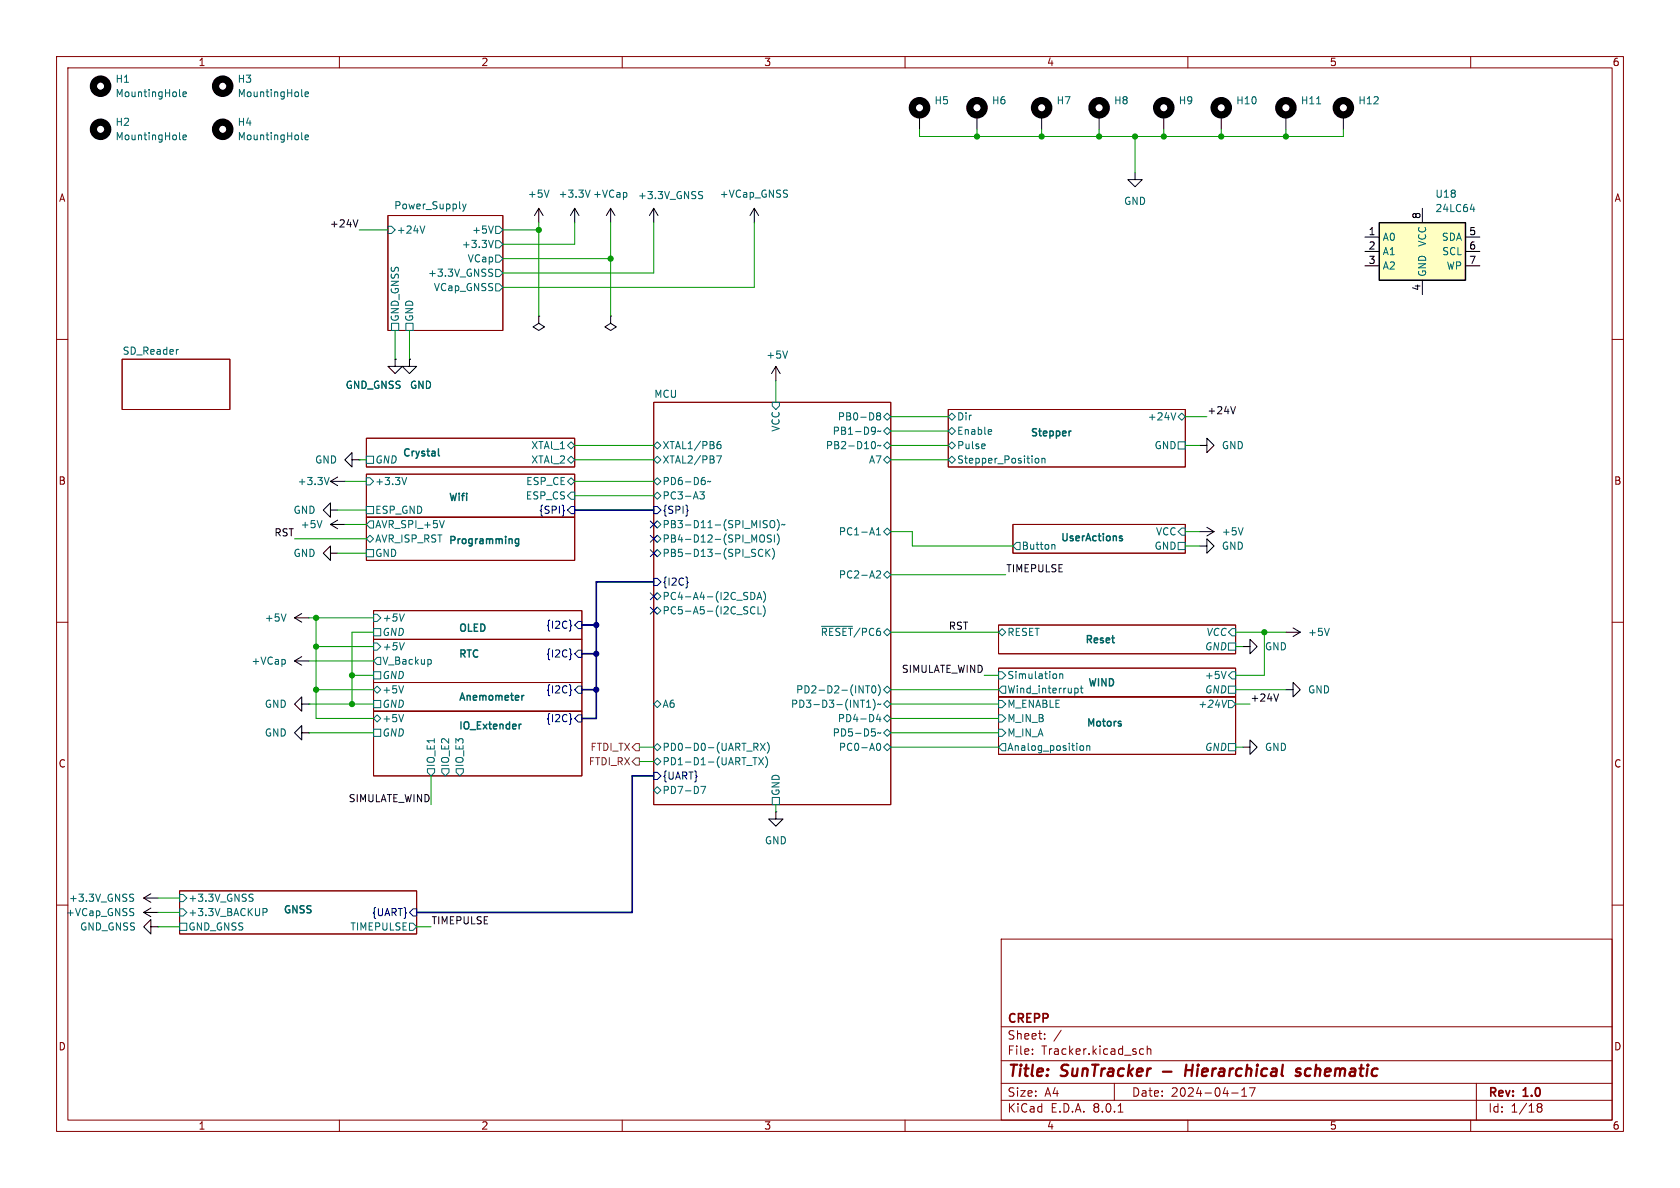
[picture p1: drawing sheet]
<svg xmlns="http://www.w3.org/2000/svg" width="297mm" height="210mm" viewBox="0 0 297 210" stroke-linecap="round" stroke-linejoin="round" font-family="sans-serif">
<g fill="none" stroke="#840000" stroke-width=".18">
<path d="M10 10h277v190h-277zM12 12h273v186h-273zM60 10v2M110 10v2M160 10v2M210 10v2M260 10v2M68.6 38.1h20.3v20.3h-20.3zM10 60h2M285 60h2M21.6 63.5h19v8.9h-19zM64.8 77.5h36.8v5.1h-36.8z"/>
<path d="M115.6 71.1h41.9v71.1h-41.9zM167.6 72.4h41.9v10.2h-41.9zM64.8 83.8h36.8v7.6h-36.8zM64.8 91.4h36.8v7.7h-36.8zM179.1 92.7h30.4v5.1h-30.4zM10 110h2M66 113h36.9v7.7h-36.9zM66 108h36.9v5h-36.9zM176.5 118.1h41.9v5.1h-41.9zM176.5 110.5h41.9v5.1h-41.9zM285 110h2M66 125.7h36.9v11.5h-36.9z"/>
<path d="M66 120.7h36.9v5h-36.9zM176.5 123.2h41.9v10.2h-41.9zM10 160h2M31.7 157.5h42v7.6h-42zM285 160h2M177 166h108v32h-108zM60 198v2M110 198v2M160 198v2M177 194.5h108M177 191.5h108M177 187.5h108"/>
<path d="M177 181.5h108M182.5 186.3v.1M182.5 185.5v.1M184.7 183.6v.1M184.7 182.8v.1M187.6 182.1l-1.3 2M197 191.5v3M197.7 196.6h.8M201.6 186.3h.6M201.6 185.5h.6M202.8 185.5l.2-.1 .4 .1 .1 .9M202.8 184.9v1.5"/>
<path d="M210 198v2M217.7 193.2h1.2M219.5 193.8h.9M219.5 192.7l.5-.4v1.5M220.9 192.3h1l-.7 1.5M260 198v2M261 191.5v6.5M271.7 195.5l.3 .2M271.7 195.4l.3-.3 .5 .1 .1 .3-.3 .2M272 195.7h.3M272 195.7l-.3 .3M272.3 195.7l.3 .3-.1 .5-.5 .1-.3-.3"/>
</g>
<path d="M205.6 189.4h1.5M209.6 189.2h1.2M209.7 188.2l-.2 2M229.9 189a.49 .49 0 0 0-.8 .3l.1 .1 .5 .1 .2 .3-.1 .3-.2 .1-.6-.1M230.9 189.1l-.2 .7 .1 .3" fill="none" stroke="#840000" stroke-width=".4"/>
<g fill="none" stroke="#006464" stroke-width=".18">
<path d="M31.7 16.9l.2 .2M32.3 16.7l.6-.2v-.2l-.4-.1-.2 .2 .1 .6h.5M75.1 39.9l-.4 1.3M81.8 36.1l.3 .8M82.1 36.9l-.3 .4M82.4 36.1l-.3 .8M87.2 39.9l-.4 1.3M97.1 33.6l-.5 1.3M104.3 33.6l-.4 1.3M110.7 34.1l.1 .2-.1 .5M123.7 34.5l.4 .1 .1 .3-.2 .2h-.3M123.7 33.9h.5"/>
<path d="M139 33.6l.2 .1M139.1 34.3l.1 .2-.1 .3M68.6 40h.6l.6 .6-.6 .7h-.6zM69.2 57.2h1.3v1.2h-1.3zM71.8 57.2h1.2v1.2h-1.2zM86.6 48.2l.4 .1 .1 .3-.2 .2h-.3M86.6 47.6h.5M87.2 42.5l-.4 1.3M87.6 40h.7l.6 .6-.6 .7h-.7zM87.6 42.5h.7l.6 .7-.6 .6h-.7zM87.6 45.1h.7l.6 .6-.6 .7h-.7zM87.6 47.6h.7l.6 .7-.6 .6h-.7z"/>
<path d="M87.6 50.2h.7l.6 .6-.6 .6h-.7zM31.4 61.8h.1M100.3 78.7l.7-.6 .6 .6-.6 .7zM115.6 78.7l.6-.6 .6 .6-.6 .7zM126.8 78.7l.4-.2 .3 .3-.1 .5h-.4l-.2-.1M127.4 78l-.4 .1-.2 .3M136.5 71.1h1.3v.7l-.6 .6-.7-.6zM139.2 62l-.4 1.3M154.6 78.1l.2 .4-.2 .8M155.2 73.5l-.2-.2 .2-.3h.2l.3 .2-.3 .3M155.2 73.5l-.2 .3v.3l.2 .1h.4l.1-.2v-.2l-.3-.3M155.2 73.5h.2"/>
<path d="M155.7 76.2l-.6 .1M155.7 78.7l-.6 .1M156.2 73.7l.6-.7 .7 .7-.7 .6zM156.2 76.2l.6-.6 .7 .6-.7 .6zM156.2 78.7l.6-.6 .7 .6-.7 .7zM167.6 73.7l.7-.7 .6 .7-.6 .6zM167.6 78.7l.7-.6 .6 .6-.6 .7zM167.6 76.2l.7-.6 .6 .6-.6 .6zM174 78.5l.2 .3-.6 .1M174.1 79.3h-.1M175.1 75.9l.2 .3-.6 .2M175.2 76.7l-.1 .1"/>
<path d="M207.9 73l-.5 1.2M208.3 78.1h1.2v1.3h-1.2zM208.3 73.7l.6-.7 .6 .7-.6 .6zM56.9 92l-.4 1.3M64.8 89.5h1.2v1.3h-1.2zM64.8 84.5h.6l.6 .6-.6 .6h-.6zM64.8 97.2h1.2v1.2h-1.2zM64.8 95.3l.6-.7 .6 .7-.6 .6zM64.8 80.6h1.2v1.3h-1.2zM65.4 92.1h.6v1.2h-.6l-.6-.6zM71.9 84.4l-.4 1.3M78.5 92l-.4 1.3"/>
<path d="M100.3 85.1l.7-.6 .6 .6-.6 .6zM100.3 81.3l.7-.7 .6 .7-.6 .6zM101 87h.6v1.3h-.6l-.7-.7zM115.6 81.3l.6-.7 .6 .7-.6 .6zM115.6 87.6l.6-.6 .6 .6-.6 .7zM115.6 85.1l.6-.6 .6 .6-.6 .6zM115.6 95.3l.6-.7 .6 .7-.6 .6zM115.6 92.7l.6-.6 .6 .6-.6 .6zM116.2 97.2l.6 .6-.6 .6-.6-.6zM123.7 86.9h.8l-.4 .5 .3 .1v.6l-.1 .1-.6-.1M125.7 85.1l-.6 .1M126.7 80.6h.8l-.5 1.3"/>
<path d="M134.6 94.6a.43 .43 0 0 1 .6 .4v.4a.43 .43 0 0 1-.6 .4M134.9 97.2a.6 .6 0 0 0-.9 .4 .6 .6 0 0 0 .6 .8l.3-.2M135.4 97.1v1.3M135.6 97.6l.5 .8M136.1 97.1l-.7 .7M136.2 92.2l.2-.2a.43 .43 0 0 1 .6 .4v.5a.42 .42 0 0 1-.5 .4 .42 .42 0 0 1-.4-.4zM136.4 94.6h-.5l-.2 .1v.3l.5 .3 .2 .3-.3 .2h-.5M136.5 96.9a1.46 1.46 0 0 1 0 2M136.9 94.6v1.2M137.4 94.4a1.46 1.46 0 0 1 0 1.9M137.4 91.8a1.46 1.46 0 0 1 0 2M138.8 92.7l-.6 .1"/>
<path d="M155 94.6h.7M155 93.7l.3-.4v1.3M156.2 94l.6-.7 .7 .7-.7 .6zM156.2 81.3l.6-.7 .7 .7-.7 .6zM167.6 81.3l.7-.7 .6 .7-.6 .6zM179.7 95.9h.6v1.3h-.6l-.6-.7zM183 81.1l.4-.1 .3 .3-.2 .5-.3 .1-.2-.2M184.2 81.1l.2-.1 .3 .1v.8M184.2 81v.9M186.1 96.3l.4 .1v.7M208.3 95.9h1.2v1.3h-1.2zM208.9 93.3h.6v1.3h-.6l-.6-.6z"/>
<path d="M219.8 93.3l-.5 1.3M50.3 116.6l.1 .2-.1 .6M50.6 108.5l-.5 1.3M66 118.7h1.3v1.3h-1.3zM66 113.7h.7l.6 .6-.6 .6h-.7zM66 111.1h1.3v1.3h-1.3zM66 108.6h.7l.6 .6-.6 .7h-.7zM66.7 116.2h.6v1.3h-.6l-.7-.7zM76 116.6l.2 .2v.4l-.2 .2M115.6 105.4l.6-.6 .6 .6-.6 .6zM116.2 107.3l.6 .7-.6 .6-.6-.6zM132.7 104.7a.64 .64 0 0 1 .8 .7 .64 .64 0 0 1-.8 .6"/>
<path d="M133.5 107.4a.6 .6 0 0 0-.9 .4 .6 .6 0 0 0 .6 .7l.3-.1M133.8 106l.4-1.3 .5 1.3M133.9 105.6h.6M134 107.3v1.2h.6M134.9 107.1a1.46 1.46 0 0 1 0 1.9M135 104.5a1.46 1.46 0 0 1 0 2M145.2 110.7h5.5M155 101l.4-.1 .3 .4-.8 .9h.8M156.8 101l.7 .6-.7 .6-.6-.6zM176.5 118.7h.7l.6 .7-.6 .6h-.7zM177.2 111.1l.6 .7-.6 .6-.7-.6zM186.7 119.2v.6"/>
<path d="M187.3 119.1v.9M187.3 119.2l.2-.1 .3 .1 .1 .8M216.8 118.7l-.5 1.3M217.2 113.7h1.2v1.2h-1.2zM217.8 118.7h.6v1.3h-.6l-.6-.6zM217.8 111.1h.6v1.3h-.6l-.6-.6zM235 111.1l-.4 1.2M66 128.9h1.3v1.3h-1.3zM66 127l.7-.6 .6 .6-.6 .6zM66 123.8h1.3v1.3h-1.3zM66.7 121.3l.6 .6-.6 .7-.7-.7zM71.4 126.3l-.5 1.3"/>
<path d="M71.4 121.2l-.5 1.3M75.6 135.9h1.2v.6l-.6 .7-.6-.7zM78.1 135.9h1.3v.6l-.7 .7-.6-.7zM80.6 135.9h1.3v.6l-.6 .7-.7-.7zM115.6 139.7l.6-.6 .6 .6-.6 .6zM115.6 134.6l.6-.6 .6 .6-.6 .7zM115.6 124.5l.6-.7 .6 .7-.6 .6zM116.2 131.4l.6 .7-.6 .6-.6-.6zM123.9 139h.9l-.6 1.3M133.1 133.9h.7M133.6 132.1l.4 .6M133.8 131.4l.2 .2-.1 .3-.1 .2"/>
<path d="M134.1 133.9l.9 1.3M134.4 131.4l.9 1.3M135 133.9l-.9 1.3M135.3 131.4l-.9 1.3M135.3 133.7a1.46 1.46 0 0 1 0 2M135.6 131.2a1.46 1.46 0 0 1 0 1.9M153 121.2h.7M153.2 125h.7M153.2 124.1l.4-.3v1.2M153.4 121.2v1.3M154.2 121.4l.2-.2a.68 .68 0 0 1 .4 .7 .68 .68 0 0 1-.4 .6l-.2-.1-.1-.4zM154.3 123.6a1.46 1.46 0 0 1 0 1.9"/>
<path d="M155.1 131.5l.2-.1a.68 .68 0 0 1 .4 .6 .68 .68 0 0 1-.4 .7l-.2-.2-.1-.3zM155.3 121a1.46 1.46 0 0 1 0 2M155.3 126.2l-.3 1h.7M155.6 126.7v.9M155.7 124.4l-.6 .2M155.7 129.5l-.6 .1M156.2 121.9l.6-.6 .7 .6-.7 .7zM156.2 124.5l.6-.7 .7 .7-.7 .6zM156.2 127l.6-.6 .7 .6-.7 .6zM156.2 129.5l.6-.6 .7 .6-.7 .7zM156.8 131.4l.7 .7-.7 .6-.6-.6zM176.5 126.4h.7l.6 .6-.6 .6h-.7z"/>
<path d="M176.5 128.9h.7l.6 .6-.6 .7h-.7zM176.5 123.8h.7l.6 .7-.6 .6h-.7zM177.2 121.3h.6v1.3h-.6l-.7-.7zM177.2 131.4h.6v1.3h-.6l-.7-.6zM190 121.7h.4l.2 .2-.1 .5h-.5M191 121.7h.5M191 131.9l.3-.1 .3 .3-.1 .5h-.5M191.2 121.2v1.1l.3 .2M192.1 131.9l.2-.1 .3 .1 .1 .8M192.1 131.8v.9M216.9 123.8l-.6 1.2M217.2 121.3h1.2v1.3h-1.2z"/>
<path d="M217.2 131.4h1.2v1.3h-1.2zM217.2 123.8h.6l.6 .7-.6 .6h-.6zM23.1 158.7l.4 .1 .1 .3-.2 .2h-.3M23.1 158.1h.5M31.7 158.1h.7l.6 .7-.6 .6h-.7zM44.3 158.7l.3 .1 .1 .3-.2 .2h-.3M44.3 158.1h.4M136.5 141h1.3v1.2h-1.3zM23.5 160.6l.1 .1M23.5 161.3l.1 .2-.1 .3M31.7 160.7h.7l.6 .6-.6 .6h-.7zM31.7 163.2h1.3v1.3h-1.3z"/>
<path d="M46.5 160.6h.5l.2 .2-.1 .4-.6 .1M72.4 163.2h.6l.7 .6-.7 .7h-.6z"/>
</g>
<path d="M189.2 76.2h.2M77.6 80.5l.1 .1M91.2 96h.5M91.2 95.3h.5M91.7 95.3v1l-.3 .2h-.3M198.4 95.2v.3M92 128h.1M92.6 122.9l-.2 .1" fill="none" stroke="#006464" stroke-width=".25"/>
<g fill="none" stroke="#000084" stroke-width=".18">
<path d="M99.7 90.2l.1 .1h-.1M101 89.5h.6v1.3h-.6l-.7-.6zM115.6 89.5h.6l.6 .7-.6 .6h-.6zM121.5 90.2l.2 .1h-.2M100.9 115.5l.2 .2-.2 .1M100.9 110.4l.2 .2-.2 .2M101.6 115.6l.6-.7h.7v1.3h-.7zM102.2 109.9h.7v1.2h-.7l-.6-.6zM115.6 102.2h.6l.6 .7-.6 .6h-.6zM121.5 102.8l.2 .2-.2 .1M100.9 126.9l.2 .2-.2 .2M100.9 121.8l.2 .2-.2 .2"/>
<path d="M101.6 127l.6-.6h.7v1.2h-.7zM102.2 121.3h.7v1.3h-.7l-.6-.7zM115.6 136.5h.6l.6 .7-.6 .6h-.6zM73 160.7h.7v1.2h-.7l-.6-.6z"/>
</g>
<g fill="none" stroke="#000" stroke-width=".18">
<path d="M95.2 36.8l-.7 1.3M95.2 36.8v2.6M95.2 36.8l.8 1.3M101.6 36.8l-.8 1.3M101.6 36.8v2.6M101.6 36.8l.8 1.3M107.9 36.8l-.7 1.3M107.9 36.8v2.6M107.9 36.8l.8 1.3M115.6 36.8l-.8 1.3M115.6 36.8v2.6M115.6 36.8l.7 1.3"/>
<path d="M133.3 36.8l-.7 1.3M133.3 36.8v2.6M133.3 36.8l.8 1.3M162.6 20.3v2.6M194.3 20.3v2.6M200.7 30.5v1.3h1.2l-1.2 1.2-1.3-1.2h1.3M205.7 20.3v2.6M95.2 55.9v1.3l1.1 .6-1.1 .6-1-.6 1-.6M95.2 55.9h.1M107.9 55.9v1.3l1.1 .6-1.1 .6-1-.6 1-.6M107.9 55.9h.1M72.4 63.5v1.3h1.3l-1.3 1.2-1.3-1.2h1.3"/>
<path d="M72.4 63.5h.1M137.2 64.8l-.8 1.2M137.2 64.8v2.5M137.2 64.8l.7 1.2M212.1 78.7h1.3v-1.2l1.2 1.2-1.2 1.3v-1.3M58.4 92.7l1.3 .8M58.4 92.7h2.6M59.7 91.9l-1.3 .8M62.2 81.3v-1.3l-1.2 1.3 1.2 1.3v-1.3h1.3M63.5 81.3h.1M212.1 96.5h1.3v-1.2l1.2 1.2-1.2 1.3v-1.3M212.1 94h2.5"/>
<path d="M213.4 93.2l1.2 .8M214.6 94l-1.2 .7M52.1 109.2l1.2 .8M52.1 109.2h2.5M52.1 116.8l1.2 .8M52.1 116.8h2.5M53.3 108.5l-1.2 .7M53.3 116.1l-1.2 .7M219.7 114.3h1.3v-1.3l1.2 1.3-1.2 1.3v-1.3M227.3 111.8h2.6M228.6 111l1.3 .8M229.9 111.8l-1.3 .7"/>
<path d="M53.3 129.5v-1.2l-1.2 1.2 1.2 1.3v-1.3h1.3M53.3 124.5v-1.3l-1.2 1.3 1.2 1.2v-1.2h1.3M54.6 129.5h.1M54.6 124.5h.1M219.7 132.1h1.3v-1.3l1.2 1.3-1.2 1.3v-1.3M227.3 121.9h1.3v-1.2l1.3 1.2-1.3 1.3v-1.3M25.4 158.8l1.3 .7M25.4 158.8h2.5M26.7 158l-1.3 .8M137.2 143.5v1.3h1.2l-1.2 1.3-1.3-1.3h1.3M137.2 143.5h.1M25.4 161.3l1.3 .8"/>
<path d="M25.4 161.3h2.5M26.7 163.8v-1.2l-1.3 1.2 1.3 1.3v-1.3h1.2M26.7 160.5l-1.3 .8M27.9 163.8h.1"/>
</g>
<g fill="none" stroke="#000" stroke-width="1.3">
<circle cx="17.8" cy="15.2" r="1.27"/>
<circle cx="162.6" cy="19" r="1.27"/>
<circle cx="194.3" cy="19" r="1.27"/>
<circle cx="205.7" cy="19" r="1.27"/>
</g>
<path d="M243.8 39.4h15.3v10.1h-15.3z" fill="#ffffc2"/>
<path d="M243.8 39.4h15.3v10.1h-15.3z" fill="none" stroke="#000" stroke-width=".25"/>
<g fill="none" stroke="#000" stroke-width=".18">
<path d="M172.7 20.3v2.6M184.1 20.3v2.6M215.9 20.3v2.6M227.3 20.3v2.6M237.5 20.3v2.6M251.5 36.8v2.6M241.3 41.9h2.5M241.3 44.5h2.5M241.3 47h2.5M251.5 49.5v2.6M259.1 41.9h2.5M259.1 44.5h2.5"/>
<path d="M259.1 47h2.5M69.8 63.5v1.3h1.3l-1.3 1.2-1.2-1.2h1.2M69.8 63.5h.1M72.4 63.5h.1M58.4 97.8v-1.3l-1.3 1.3 1.3 1.3v-1.3h1.3M58.4 90.2v-1.3l-1.3 1.3 1.3 1.2v-1.2h1.3M58.4 85.1l1.3 .8M58.4 85.1h2.6M59.7 84.3l-1.3 .8"/>
</g>
<path d="M53.3 16.9l.2 .2M53.9 16.7l.6-.2v-.2l-.4-.1-.2 .2 .1 .6h.5M232.8 18.4h.7M31.7 24.5l.2 .2M32.3 24.3l.6-.1v-.3h-.4l-.2 .1 .1 .6h.5M53.3 24.5l.2 .2M53.9 24.3l.6-.1v-.3h-.4l-.2 .1 .1 .6h.5M259.9 37h.8M260.5 36.6v.8M58.2 84.4l-.4 1.3" fill="none" stroke="#006464" stroke-width=".18"/>
<g fill="none" stroke="#000" stroke-width="1.3">
<circle cx="39.4" cy="15.2" r="1.27"/>
<circle cx="172.7" cy="19" r="1.27"/>
<circle cx="184.1" cy="19" r="1.27"/>
<circle cx="215.9" cy="19" r="1.27"/>
<circle cx="227.3" cy="19" r="1.27"/>
<circle cx="237.5" cy="19" r="1.27"/>
<circle cx="17.8" cy="22.9" r="1.27"/>
<circle cx="39.4" cy="22.9" r="1.27"/>
</g>
<path d="M111.8 134.6l.6-.6h.6v1.3h-.6zM112.4 131.4h.6v1.3h-.6l-.6-.6z" fill="none" stroke="#725600" stroke-width=".18"/>
<path d="M63.3 38.9l-.4 1.2M218.4 71.9l-.4 1.2M226 122.7l-.4 1.2" fill="none" stroke="#0f0f0f" stroke-width=".18"/>
<path d="M101.6 90.2h14M102.9 110.5h2.5M102.9 115.6h2.5M115.6 102.9h-10.2v24.1h-2.5M102.9 121.9h2.5M115.6 137.2h-3.8v24.1h-38.1" fill="none" stroke="#000084" stroke-width=".3"/>
<g fill="none" stroke="#009600" stroke-width=".18">
<path d="M95.2 39.4v16.5M101.6 39.4v3.8h-12.7M107.9 39.4v16.5M115.6 39.4v8.9h-26.7M133.3 39.4v11.4h-44.4M162.6 22.9v1.2h74.9v-1.2M172.7 22.9v1.2M184.1 22.9v1.2M194.3 22.9v1.2M200.7 24.1v6.4M205.7 22.9v1.2M215.9 22.9v1.2"/>
<path d="M227.3 22.9v1.2M63.5 40.6h5.1M69.8 58.4v5.1M72.4 58.4v5.1M88.9 40.6h6.3M88.9 45.7h19M101.6 78.7h14M137.2 67.3v3.8M157.5 78.7h10.1M157.5 73.7h10.1M157.5 76.2h10.1M209.5 78.7h2.6"/>
<path d="M209.5 73.7h3.9M52.1 95.3h12.7M59.7 97.8h5.1M59.7 90.2h5.1M61 92.7h3.8M61 85.1h3.8M63.5 81.3h1.3M101.6 87.6h14M101.6 85.1h14M101.6 81.3h14M157.5 81.3h10.1M157.5 94h3.8v2.5h17.8"/>
<path d="M209.5 96.5h2.6M209.5 94h2.6M54.6 109.2h11.4M54.6 116.8h11.4M55.9 109.2v17.8h10.1M55.9 114.3h10.1M62.2 119.4h3.8M66 111.8h-3.8v12.7M157.5 111.8h19M157.5 101.6h20.3M174 119.4h2.5M218.4 114.3h1.3"/>
<path d="M218.4 111.8h8.9M223.5 111.8v7.6h-5.1M54.6 124.5h11.4M54.6 129.5h11.4M55.9 121.9h10.1M76.2 137.2v5M113 132.1h2.6M113 134.6h2.6M157.5 132.1h19M157.5 121.9h19M157.5 124.5h19M157.5 129.5h19"/>
<path d="M157.5 127h19M218.4 132.1h1.3M218.4 121.9h8.9M218.4 124.5h2.6M27.9 158.8h3.8M137.2 142.2v1.3M27.9 163.8h3.8M27.9 161.3h3.8M73.7 163.8h2.5"/>
</g>
<path d="M115 94.6l1.2 1.3M115 97.2l1.2 1.2M115 92.1l1.2 1.2M116.2 94.6l-1.2 1.3M116.2 97.2l-1.2 1.2M116.2 92.1l-1.2 1.2M115 104.8l1.2 1.2M115 107.3l1.2 1.3M116.2 104.8l-1.2 1.2M116.2 107.3l-1.2 1.3" fill="none" stroke="#000084" stroke-width=".18"/>
<g fill="#009600" stroke="#009600" stroke-width=".18">
<circle cx="184.1" cy="24.1" r=".46"/>
<circle cx="172.7" cy="24.1" r=".46"/>
<circle cx="194.3" cy="24.1" r=".46"/>
<circle cx="215.9" cy="24.1" r=".46"/>
<circle cx="227.3" cy="24.1" r=".46"/>
<circle cx="205.7" cy="24.1" r=".46"/>
<circle cx="200.7" cy="24.1" r=".46"/>
<circle cx="95.2" cy="40.6" r=".46"/>
<circle cx="107.9" cy="45.7" r=".46"/>
<circle cx="62.2" cy="124.5" r=".46"/>
<circle cx="62.2" cy="119.4" r=".46"/>
<circle cx="55.9" cy="121.9" r=".46"/>
<circle cx="55.9" cy="109.2" r=".46"/>
<circle cx="55.9" cy="114.3" r=".46"/>
<circle cx="223.5" cy="111.8" r=".46"/>
</g>
<g fill="#000084" stroke="#000084" stroke-width=".18">
<circle cx="105.4" cy="115.6" r=".46"/>
<circle cx="105.4" cy="121.9" r=".46"/>
<circle cx="105.4" cy="110.5" r=".46"/>
</g>
<g font-size="2.8" fill="#840000">
<text x="178" y="190.9">Title:</text>
<text x="187.7" y="190.9">SunTracker</text>
<text x="211.2" y="190.9">Hierarchical</text>
<text x="231.6" y="190.9">schematic</text>
</g>
<g font-size="2.1" fill="#840000">
<text x="178" y="184">Sheet:</text>
<text x="178" y="181.2">CREPP</text>
<text x="178" y="186.7">File:</text>
<text x="184.1" y="186.7">Tracker.kicad_sch</text>
<text x="178" y="196.9">KiCad</text>
<text x="178" y="194.1">Size:</text>
<text x="184.7" y="194.1">A4</text>
<text x="185.7" y="196.9">E.D.A.</text>
<text x="193.3" y="196.9">8.0.1</text>
<text x="200" y="194.1">Date:</text>
<text x="207" y="194.1">2024-04-17</text>
<text x="263" y="194.3">Rev:</text>
<text x="263" y="196.9">Id:</text>
<text x="267.1" y="196.9">1/18</text>
<text x="269.4" y="194.3">1.0</text>
</g>
<g font-size="1.8" fill="#840000">
<text x="35" y="11.9">1</text>
<text x="85" y="11.9">2</text>
<text x="135" y="11.9">3</text>
<text x="185" y="11.9">4</text>
<text x="235" y="11.9">5</text>
<text x="285" y="11.9">6</text>
<text x="10.3" y="35.9">A</text>
<text x="285.3" y="35.9">A</text>
<text x="10.3" y="85.9">B</text>
<text x="285.3" y="85.9">B</text>
<text x="10.3" y="135.9">C</text>
<text x="285.3" y="135.9">C</text>
<text x="10.3" y="185.9">D</text>
<text x="285.3" y="185.9">D</text>
<text x="35" y="199.9">1</text>
<text x="85" y="199.9">2</text>
<text x="135" y="199.9">3</text>
<text x="185" y="199.9">4</text>
<text x="235" y="199.9">5</text>
<text x="285" y="199.9">6</text>
</g>
<g font-size="1.8" fill="#006464">
<text x="20.3" y="14.8">H1</text>
<text x="20.3" y="17.4">MountingHole</text>
<text x="41.9" y="14.8">H3</text>
<text x="41.9" y="17.4">MountingHole</text>
<text x="20.3" y="22.5">H2</text>
<text x="41.9" y="22.5">H4</text>
<text x="165.1" y="18.6">H5</text>
<text x="175.3" y="18.6">H6</text>
<text x="186.7" y="18.6">H7</text>
<text x="196.9" y="18.6">H8</text>
<text x="208.3" y="18.6">H9</text>
<text x="218.4" y="18.6">H10</text>
<text x="229.9" y="18.6">H11</text>
<text x="240" y="18.6">H12</text>
<text x="20.3" y="25">MountingHole</text>
<text x="41.9" y="25">MountingHole</text>
<text x="93.2" y="35.2">+5V</text>
<text x="98.7" y="35.2">+3.3V</text>
<text x="104.7" y="35.2">+VCap</text>
<text x="112.7" y="35.4">+3.3V_GNSS</text>
<text x="127.1" y="35.2">+VCap_GNSS</text>
<text x="253.7" y="35.2">U18</text>
<text x="69.6" y="37.1">Power_Supply</text>
<text x="70" y="41.5">+24V</text>
<text x="83.4" y="41.5">+5V</text>
<text x="198.6" y="36.4">GND</text>
<text x="253.7" y="37.7">24LC64</text>
<text x="81.6" y="44">+3.3V</text>
<text x="82.6" y="46.6">VCap</text>
<text x="244.3" y="42.8">A0</text>
<text x="244.3" y="45.3">A1</text>
<text x="244.3" y="47.9">A2</text>
<text x="252.3" y="43.7" transform="rotate(-90 252.3 43.7)">VCC</text>
<text x="254.8" y="42.8">SDA</text>
<text x="254.9" y="45.3">SCL</text>
<text x="255.6" y="47.9">WP</text>
<text x="75.6" y="49.1">+3.3V_GNSS</text>
<text x="76.6" y="51.7">VCap_GNSS</text>
<text x="252.3" y="49" transform="rotate(-90 252.3 49)">GND</text>
<text x="70.7" y="57" transform="rotate(-90 70.7 57)">GND_GNSS</text>
<text x="73.3" y="57" transform="rotate(-90 73.3 57)">GND</text>
<text x="21.6" y="62.8">SD_Reader</text>
<text x="135.4" y="63.6">+5V</text>
<text x="61" y="68.9">GND_GNSS</text>
<text x="72.4" y="68.9">GND</text>
<text x="115.6" y="70.4">MCU</text>
<text x="138" y="76.4" transform="rotate(-90 138 76.4)">VCC</text>
<text x="147.1" y="77.1">PB1-D9~</text>
<text x="148" y="74.5">PB0-D8</text>
<text x="169.1" y="74.5">Dir</text>
<text x="169.1" y="77.1">Enable</text>
<text x="182.1" y="77.2">Stepper</text>
<text x="202.8" y="74.5">+24V</text>
<text x="55.6" y="82.1">GND</text>
<text x="66.2" y="82.1">GND</text>
<text x="71.1" y="80.8">Crystal</text>
<text x="93.8" y="79.6">XTAl_1</text>
<text x="93.8" y="82.1">XTAl_2</text>
<text x="117" y="79.6">XTAL1/PB6</text>
<text x="117" y="82.1">XTAL2/PB7</text>
<text x="145.9" y="79.6">PB2-D10~</text>
<text x="153.5" y="82.1">A7</text>
<text x="169.1" y="79.6">Pulse</text>
<text x="169.1" y="82.1">Stepper_Position</text>
<text x="204" y="79.6">GND</text>
<text x="215.9" y="79.6">GND</text>
<text x="52.5" y="86">+3.3V</text>
<text x="66.2" y="86">+3.3V</text>
<text x="79.2" y="88.6">Wifi</text>
<text x="92.9" y="88.5">ESP_CS</text>
<text x="92.9" y="86">ESP_CE</text>
<text x="117" y="88.5">PC3-A3</text>
<text x="117" y="86">PD6-D6~</text>
<text x="51.8" y="91">GND</text>
<text x="53.1" y="93.6">+5V</text>
<text x="66.2" y="91">ESP_GND</text>
<text x="66.2" y="93.6">AVR_SPI_+5V</text>
<text x="117" y="93.6">PB3-D11-(SPI_MISO)~</text>
<text x="148.2" y="94.8">PC1-A1</text>
<text x="187.5" y="95.8">UserActions</text>
<text x="204.3" y="94.8">VCC</text>
<text x="215.9" y="94.8">+5V</text>
<text x="51.8" y="98.7">GND</text>
<text x="66.2" y="98.7">GND</text>
<text x="66.2" y="96.1">AVR_ISP_RST Programming</text>
<text x="117" y="96.1">PB4-D12-(SPI_MOSI)</text>
<text x="117" y="98.7">PB5-D13-(SPI_SCK)</text>
<text x="180.5" y="97.4">Button</text>
<text x="204" y="97.4">GND</text>
<text x="215.9" y="97.4">GND</text>
<text x="117" y="106.3">PC4-A4-(I2C_SDA)</text>
<text x="148.2" y="102.5">PC2-A2</text>
<text x="46.7" y="110.1">+5V</text>
<text x="67.5" y="112.6">GND</text>
<text x="67.5" y="110.1">+5V</text>
<text x="81" y="111.8">OLED</text>
<text x="117" y="108.8">PC5-A5-(I2C_SCL)</text>
<text x="145" y="112.6">~{RESET}/PC6</text>
<text x="178" y="112.6">RESET</text>
<text x="191.8" y="113.8">Reset</text>
<text x="213.1" y="112.6">VCC</text>
<text x="231.1" y="112.6">+5V</text>
<text x="44.4" y="117.7">+VCap</text>
<text x="67.5" y="115.2">+5V</text>
<text x="67.5" y="117.7">V_Backup</text>
<text x="81" y="116.3">RTC</text>
<text x="212.9" y="115.2">GND</text>
<text x="223.5" y="115.2">GND</text>
<text x="46.7" y="125.3">GND</text>
<text x="67.5" y="120.2">GND</text>
<text x="67.5" y="125.3">GND</text>
<text x="67.5" y="122.8">+5V</text>
<text x="81" y="124">Anemometer</text>
<text x="117" y="125.3">A6</text>
<text x="139.7" y="125.3">PD3-D3-(INT1)~</text>
<text x="140.6" y="122.8">PD2-D2-(INT0)</text>
<text x="178" y="122.8">Wind_interrupt</text>
<text x="178" y="120.2">Simulation</text>
<text x="178" y="125.3">M_ENABLE</text>
<text x="192.3" y="121.4">WIND</text>
<text x="211.7" y="125.3">+24V</text>
<text x="212.9" y="122.8">GND</text>
<text x="212.9" y="120.2">+5V</text>
<text x="231.1" y="122.8">GND</text>
<text x="46.7" y="130.4">GND</text>
<text x="67.5" y="130.4">GND</text>
<text x="67.5" y="127.9">+5V</text>
<text x="81" y="129">IO_Extender</text>
<text x="147.1" y="130.4">PD5-D5~</text>
<text x="148" y="127.9">PD4-D4</text>
<text x="178" y="127.9">M_IN_B</text>
<text x="178" y="130.4">M_IN_A</text>
<text x="192" y="128.5">Motors</text>
<text x="77.1" y="135.7" transform="rotate(-90 77.1 135.7)">IO_E1</text>
<text x="79.6" y="135.7" transform="rotate(-90 79.6 135.7)">IO_E2</text>
<text x="82.1" y="135.7" transform="rotate(-90 82.1 135.7)">IO_E3</text>
<text x="117" y="132.9">PD0-D0-(UART_RX)</text>
<text x="117" y="135.5">PD1-D1-(UART_TX)</text>
<text x="148.2" y="132.9">PC0-A0</text>
<text x="178" y="132.9">Analog_position</text>
<text x="212.9" y="132.9">GND</text>
<text x="223.5" y="132.9">GND</text>
<text x="117" y="140.6">PD7-D7</text>
<text x="138" y="140.8" transform="rotate(-90 138 140.8)">GND</text>
<text x="135.1" y="149.5">GND</text>
<text x="12.1" y="159.6">+3.3V_GNSS</text>
<text x="33.2" y="159.6">+3.3V_GNSS</text>
<text x="50" y="161.5">GNSS</text>
<text x="11.6" y="162.2">+VCap_GNSS</text>
<text x="14.1" y="164.7">GND_GNSS</text>
<text x="33.2" y="162.2">+3.3V_BACKUP</text>
<text x="33.2" y="164.7">GND_GNSS</text>
<text x="61.8" y="164.7">TIMEPULSE</text>
</g>
<g font-size="1.8" fill="#0f0f0f">
<text x="58.2" y="40.3">+24V</text>
<text x="213.4" y="73.3">+24V</text>
<text x="48.4" y="94.9">RST</text>
<text x="177.8" y="101.3">TIMEPULSE</text>
<text x="167.6" y="111.4">RST</text>
<text x="159.3" y="119">SIMULATE_WIND</text>
<text x="221" y="124.1">+24V</text>
<text x="61.5" y="141.9">SIMULATE_WIND</text>
<text x="76.2" y="163.5">TIMEPULSE</text>
</g>
<g font-size="1.8">
<text x="241.9" y="41.7">1</text>
<text x="251.2" y="38.8" transform="rotate(-90 251.2 38.8)">8</text>
<text x="259.6" y="41.7">5</text>
<text x="241.9" y="44.2">2</text>
<text x="241.9" y="46.7">3</text>
<text x="259.6" y="44.2">6</text>
<text x="259.6" y="46.7">7</text>
<text x="251.2" y="51.5" transform="rotate(-90 251.2 51.5)">4</text>
</g>
<g font-size="1.8" fill="#000084">
<text x="95.2" y="91">{SPI}</text>
<text x="117" y="91">{SPI}</text>
<text x="117" y="103.7">{I2C}</text>
<text x="96.4" y="111.4">{I2C}</text>
<text x="96.4" y="116.4">{I2C}</text>
<text x="96.4" y="122.8">{I2C}</text>
<text x="96.4" y="127.9">{I2C}</text>
<text x="117" y="138">{UART}</text>
<text x="65.6" y="162.2">{UART}</text>
</g>
<g font-size="1.8" fill="#725600">
<text x="104" y="135.5">FTDI_RX</text>
<text x="104.3" y="132.9">FTDI_TX</text>
</g>
</svg>
